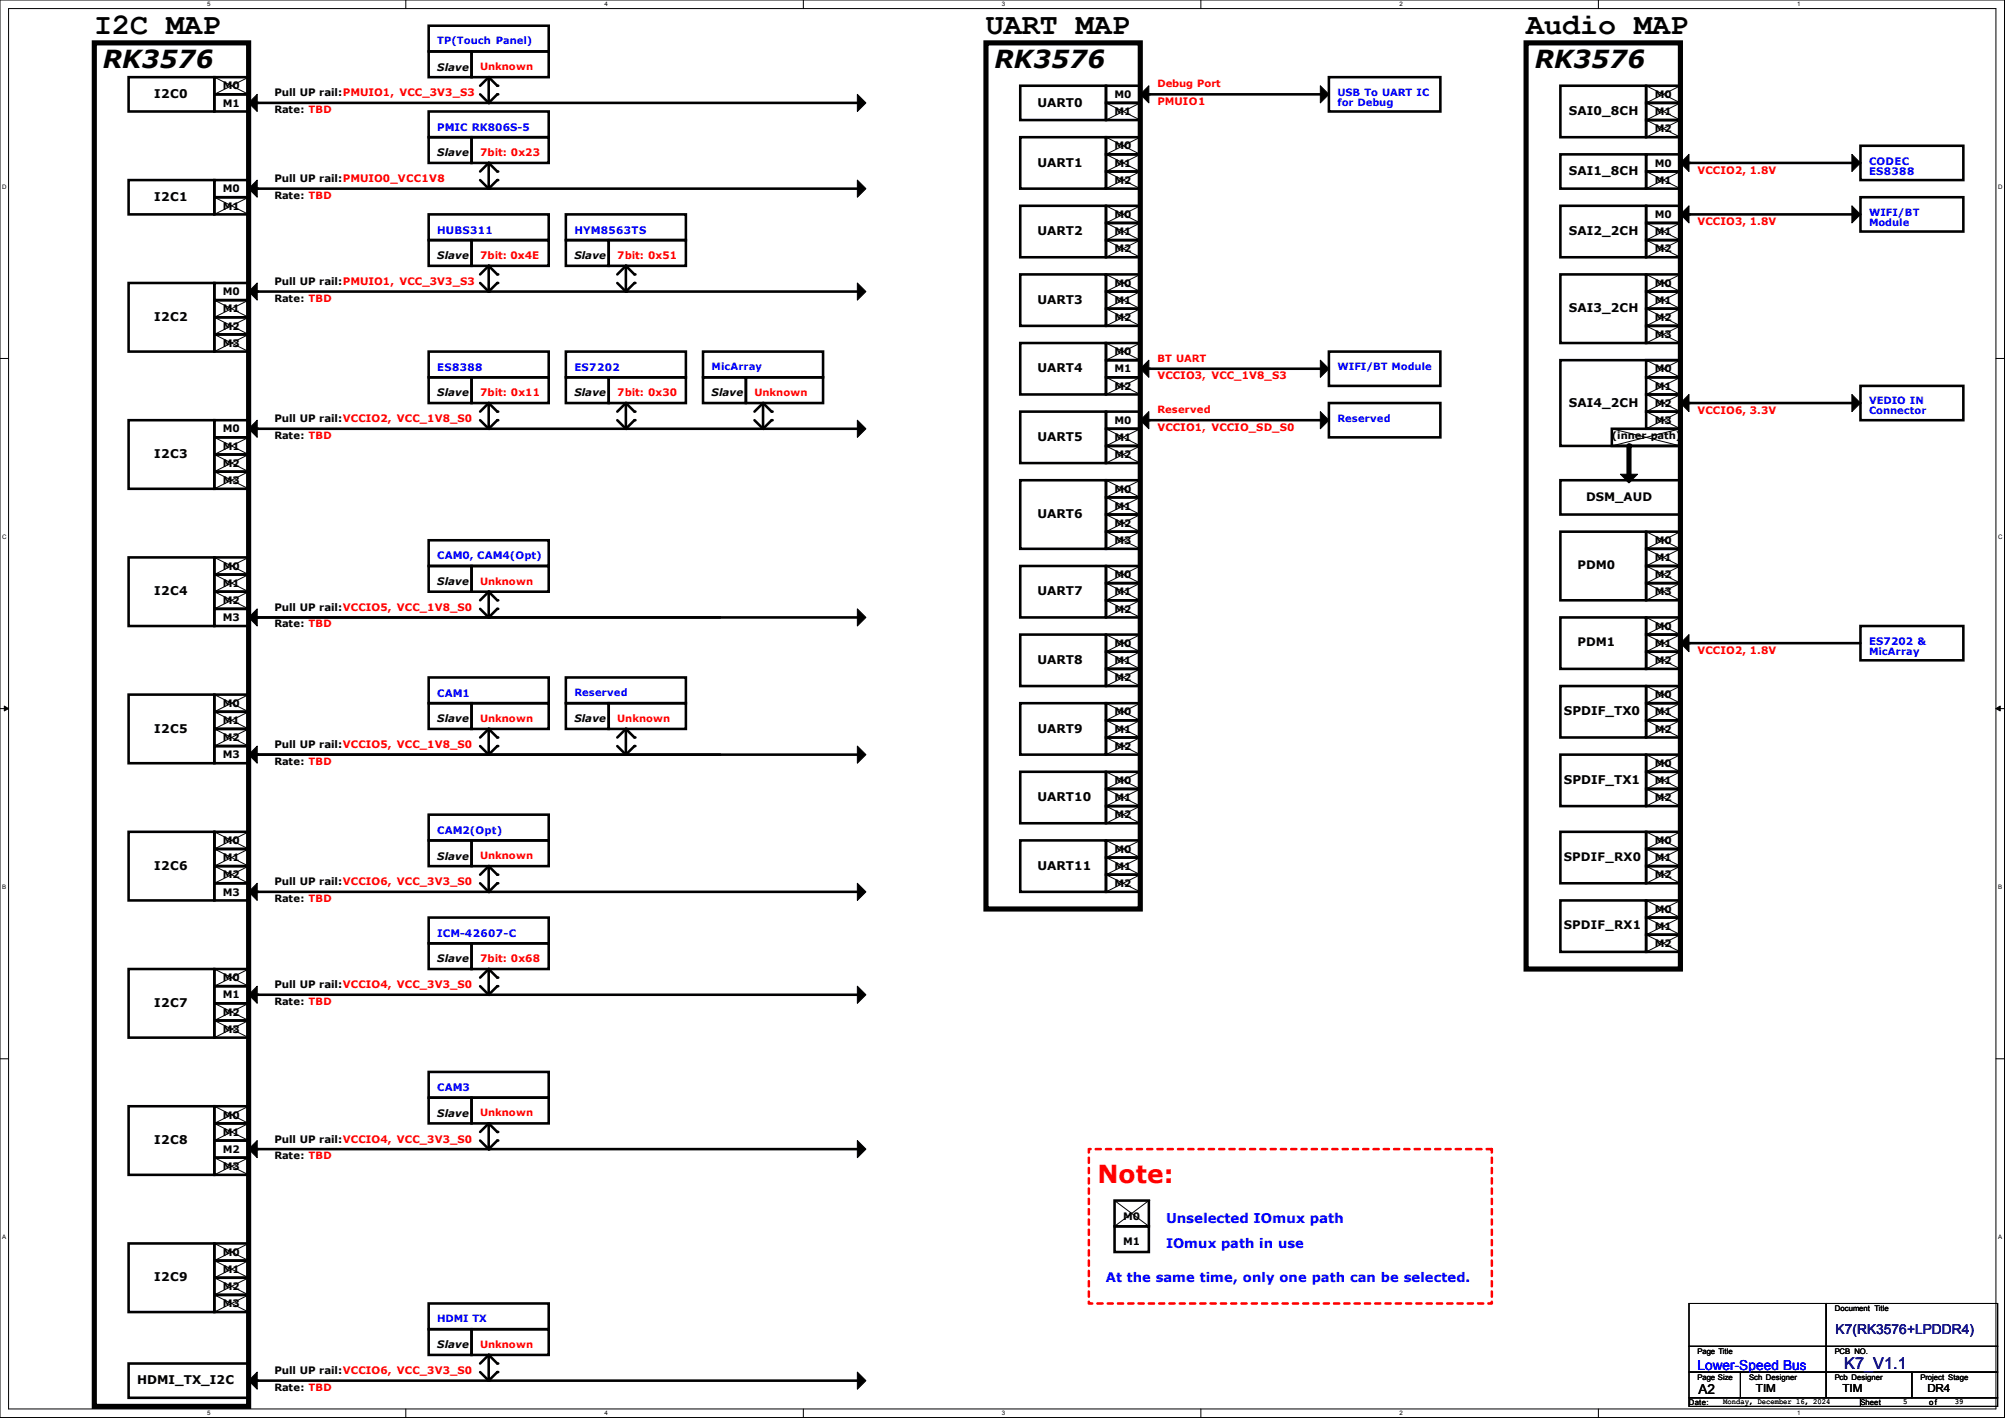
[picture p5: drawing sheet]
<svg xmlns="http://www.w3.org/2000/svg" width="297mm" height="210mm" viewBox="0 0 297 210" stroke-linecap="round" stroke-linejoin="round" font-family="sans-serif">
<g fill="none" stroke="#000" stroke-width=".15">
<path d="M0 0h296.9v209.9h-296.9zM1.3 1.3h294.4v207.4h-294.4zM31.7 11.4h.1M31.7 11.4l5.1 2.6M36.8 11.4h.1M36.8 11.4l-5.1 2.6M38.1 14v2.5l-1.3-1.3zM60.1 0v1.3M119 0v1.3M127 14l1.3 1.2-1.3 1.3zM163.8 15.2h.1M163.8 15.2l5.1 2.6"/>
<path d="M168.9 14l1.3-1.3v2.5zM168.9 15.2h.1M168.9 15.2l-5.1 2.6M177.9 0v1.3M195.6 12.7l1.2 1.3-1.2 1.2zM236.8 0v1.3M243.8 15.2h.1M243.8 17.8h.1M243.8 12.7h.1M243.8 15.2l5.1 2.6M243.8 17.8l5.1 2.5M243.8 12.7l5.1 2.5"/>
<path d="M248.9 15.2h.1M248.9 17.8h.1M248.9 12.7h.1M248.9 15.2l-5.1 2.6M248.9 17.8l-5.1 2.5M248.9 12.7l-5.1 2.5M31.7 29.2h.1M31.7 29.2l5.1 2.6M36.8 29.2h.1M36.8 29.2l-5.1 2.6M38.1 26.7v2.5l-1.3-1.3zM127 26.7l1.3 1.2-1.3 1.3z"/>
<path d="M163.8 20.3h.1M163.8 22.9h.1M163.8 25.4h.1M163.8 30.5h.1M163.8 33h.1M163.8 35.6h.1M163.8 20.3l5.1 2.6M163.8 22.9l5.1 2.5M163.8 25.4l5.1 2.5M163.8 30.5l5.1 2.5M163.8 33l5.1 2.6M163.8 35.6l5.1 2.5"/>
<path d="M168.9 20.3h.1M168.9 22.9h.1M168.9 25.4h.1M168.9 30.5h.1M168.9 33h.1M168.9 35.6h.1M168.9 20.3l-5.1 2.6M168.9 22.9l-5.1 2.5M168.9 25.4l-5.1 2.5M168.9 30.5l-5.1 2.5M168.9 33l-5.1 2.6M168.9 35.6l-5.1 2.5"/>
<path d="M243.8 25.4h.1M243.8 33h.1M243.8 35.6h.1M243.8 25.4l5.1 2.5M243.8 33l5.1 2.6M243.8 35.6l5.1 2.5M248.9 24.1l1.3-1.2v2.5zM248.9 31.8l1.3-1.3v2.5zM248.9 25.4h.1M248.9 33h.1M248.9 35.6h.1M248.9 25.4l-5.1 2.5"/>
<path d="M248.9 33l-5.1 2.6M248.9 35.6l-5.1 2.5M274.3 22.9l1.3 1.2-1.3 1.3zM274.3 30.5l1.3 1.3-1.3 1.2zM0 53.1h1.3M31.7 44.4h.1M31.7 47h.1M31.7 49.5h.1M31.7 44.4l5.1 2.6M31.7 47l5.1 2.5M31.7 49.5l5.1 2.6M36.8 44.4h.1"/>
<path d="M36.8 47h.1M36.8 49.5h.1M36.8 44.4l-5.1 2.6M36.8 47l-5.1 2.5M36.8 49.5l-5.1 2.6M38.1 41.9v2.5l-1.3-1.2zM127 41.9l1.3 1.3-1.3 1.2zM163.8 40.6h.1M163.8 43.2h.1M163.8 45.7h.1M163.8 55.9h.1M163.8 50.8h.1"/>
<path d="M163.8 40.6l5.1 2.6M163.8 43.2l5.1 2.5M163.8 45.7l5.1 2.6M163.8 55.9l5.1 2.5M163.8 50.8l5.1 2.5M168.9 54.6l1.3-1.3v2.6zM168.9 40.6h.1M168.9 43.2h.1M168.9 45.7h.1M168.9 55.9h.1M168.9 50.8h.1M168.9 40.6l-5.1 2.6"/>
<path d="M168.9 43.2l-5.1 2.5M168.9 45.7l-5.1 2.6M168.9 55.9l-5.1 2.5M168.9 50.8l-5.1 2.5M195.6 53.3l1.2 1.3-1.2 1.3zM243.8 40.6h.1M243.8 43.2h.1M243.8 45.7h.1M243.8 48.3h.1M243.8 53.3h.1M243.8 55.9h.1M243.8 58.4h.1"/>
<path d="M243.8 40.6l5.1 2.6M243.8 43.2l5.1 2.5M243.8 45.7l5.1 2.6M243.8 48.3l5.1 2.5M243.8 53.3l5.1 2.6M243.8 55.9l5.1 2.5M243.8 58.4l5.1 2.6M248.9 59.7l1.3-1.3v2.6zM248.9 40.6h.1M248.9 43.2h.1M248.9 45.7h.1M248.9 48.3h.1"/>
<path d="M248.9 53.3h.1M248.9 55.9h.1M248.9 58.4h.1M248.9 40.6l-5.1 2.6M248.9 43.2l-5.1 2.5M248.9 45.7l-5.1 2.6M248.9 48.3l-5.1 2.5M248.9 53.3l-5.1 2.6M248.9 55.9l-5.1 2.5M248.9 58.4l-5.1 2.6M274.3 58.4l1.3 1.3-1.3 1.3zM295.7 53.1h1.2"/>
<path d="M31.7 64.8h.1M31.7 67.3h.1M31.7 69.8h.1M31.7 64.8l5.1 2.5M31.7 67.3l5.1 2.5M31.7 69.8l5.1 2.6M36.8 64.8h.1M36.8 67.3h.1M36.8 69.8h.1M36.8 64.8l-5.1 2.5M36.8 67.3l-5.1 2.5M36.8 69.8l-5.1 2.6"/>
<path d="M38.1 62.2v2.6l-1.3-1.3zM127 62.2l1.3 1.3-1.3 1.3zM163.8 73.7h.1M163.8 76.2h.1M163.8 78.7h.1M163.8 71.1h.1M163.8 66h.1M163.8 63.5h.1M163.8 73.7l5.1 2.5M163.8 76.2l5.1 2.5M163.8 78.7l5.1 2.6M163.8 71.1l5.1 2.6"/>
<path d="M163.8 66l5.1 2.6M163.8 63.5l5.1 2.5M168.9 62.2l1.3-1.2v2.5zM168.9 73.7h.1M168.9 76.2h.1M168.9 78.7h.1M168.9 71.1h.1M168.9 66h.1M168.9 63.5h.1M168.9 73.7l-5.1 2.5M168.9 76.2l-5.1 2.5M168.9 78.7l-5.1 2.6"/>
<path d="M168.9 71.1l-5.1 2.6M168.9 66l-5.1 2.6M168.9 63.5l-5.1 2.5M195.6 61l1.2 1.2-1.2 1.3zM238.8 63.5h.1M238.8 63.5l10.1 2.5M240 70.2h2.6l-1.3 1.3v-1.3v1.3zM243.8 61h.1M243.8 78.7h.1M243.8 61l5.1 2.5M243.8 78.7l5.1 2.6M248.9 61h.1"/>
<path d="M248.9 78.7h.1M248.9 63.5h.1M248.9 61l-5.1 2.5M248.9 78.7l-5.1 2.6M248.9 63.5l-10.1 2.5M31.7 82.5h.1M31.7 85.1h.1M31.7 87.6h.1M31.7 82.5l5.1 2.6M31.7 85.1l5.1 2.5M31.7 87.6l5.1 2.6M36.8 82.5h.1"/>
<path d="M36.8 85.1h.1M36.8 87.6h.1M36.8 82.5l-5.1 2.6M36.8 85.1l-5.1 2.5M36.8 87.6l-5.1 2.6M38.1 90.2v2.5l-1.3-1.3zM127 90.2l1.3 1.2-1.3 1.3zM163.8 83.8h.1M163.8 86.4h.1M163.8 88.9h.1M163.8 94h.1M163.8 96.5h.1"/>
<path d="M163.8 99.1h.1M163.8 83.8l5.1 2.6M163.8 86.4l5.1 2.5M163.8 88.9l5.1 2.5M163.8 94l5.1 2.5M163.8 96.5l5.1 2.6M163.8 99.1l5.1 2.5M168.9 83.8h.1M168.9 86.4h.1M168.9 88.9h.1M168.9 94h.1M168.9 96.5h.1"/>
<path d="M168.9 99.1h.1M168.9 83.8l-5.1 2.6M168.9 86.4l-5.1 2.5M168.9 88.9l-5.1 2.5M168.9 94l-5.1 2.5M168.9 96.5l-5.1 2.6M168.9 99.1l-5.1 2.5M243.8 94h.1M243.8 96.5h.1M243.8 81.3h.1M243.8 83.8h.1M243.8 86.4h.1"/>
<path d="M243.8 91.4h.1M243.8 94l5.1 2.5M243.8 96.5l5.1 2.6M243.8 81.3l5.1 2.5M243.8 83.8l5.1 2.6M243.8 86.4l5.1 2.5M243.8 91.4l5.1 2.6M248.9 95.2l1.3-1.2v2.5zM248.9 94h.1M248.9 96.5h.1M248.9 81.3h.1M248.9 83.8h.1"/>
<path d="M248.9 86.4h.1M248.9 91.4h.1M248.9 94l-5.1 2.5M248.9 96.5l-5.1 2.6M248.9 81.3l-5.1 2.5M248.9 83.8l-5.1 2.6M248.9 86.4l-5.1 2.5M248.9 91.4l-5.1 2.6M0 104.9h1.3M.6 104.6l.7 .3-.7 .4zM31.7 102.9h.1M31.7 105.4h.1"/>
<path d="M31.7 107.9h.1M31.7 102.9l5.1 2.5M31.7 105.4l5.1 2.5M31.7 107.9l5.1 2.6M36.8 111.8l1.3-1.3v2.5zM36.8 102.9h.1M36.8 105.4h.1M36.8 107.9h.1M36.8 102.9l-5.1 2.5M36.8 105.4l-5.1 2.5M36.8 107.9l-5.1 2.6M127 110.5l1.3 1.3-1.3 1.2z"/>
<path d="M163.8 104.1h.1M163.8 106.7h.1M163.8 109.2h.1M163.8 114.3h.1M163.8 116.8h.1M163.8 119.4h.1M163.8 104.1l5.1 2.6M163.8 106.7l5.1 2.5M163.8 109.2l5.1 2.6M163.8 114.3l5.1 2.5M163.8 116.8l5.1 2.6M163.8 119.4l5.1 2.5"/>
<path d="M168.9 104.1h.1M168.9 106.7h.1M168.9 109.2h.1M168.9 114.3h.1M168.9 116.8h.1M168.9 119.4h.1M168.9 104.1l-5.1 2.6M168.9 106.7l-5.1 2.5M168.9 109.2l-5.1 2.6M168.9 114.3l-5.1 2.5M168.9 116.8l-5.1 2.6M168.9 119.4l-5.1 2.5"/>
<path d="M243.8 104.1h.1M243.8 106.7h.1M243.8 114.3h.1M243.8 116.8h.1M243.8 111.8h.1M243.8 101.6h.1M243.8 104.1l5.1 2.6M243.8 106.7l5.1 2.5M243.8 114.3l5.1 2.5M243.8 116.8l5.1 2.6M243.8 111.8l5.1 2.5M243.8 101.6l5.1 2.5"/>
<path d="M248.9 104.1h.1M248.9 106.7h.1M248.9 114.3h.1M248.9 116.8h.1M248.9 111.8h.1M248.9 101.6h.1M248.9 104.1l-5.1 2.6M248.9 106.7l-5.1 2.5M248.9 114.3l-5.1 2.5M248.9 116.8l-5.1 2.6M248.9 111.8l-5.1 2.5M248.9 101.6l-5.1 2.5"/>
<path d="M295.7 104.9l.6-.3v.7zM295.7 104.9h1.2M31.7 123.2h.1M31.7 125.7h.1M31.7 128.3h.1M31.7 123.2v5.1M31.7 128.3l5.1 2.5M31.7 125.7l5.1 2.6M31.7 123.2l5.1 2.5M36.8 132.1l1.3-1.3v2.5zM36.8 128.3h.1M36.8 125.7h.1"/>
<path d="M36.8 123.2h.1M36.8 128.3l-5.1 2.5M36.8 125.7l-5.1 2.6M36.8 123.2l-5.1 2.5M127 130.8l1.3 1.3-1.3 1.2zM163.8 124.5h.1M163.8 127h.1M163.8 129.5h.1M163.8 124.5l5.1 2.5M163.8 127l5.1 2.5M163.8 129.5l5.1 2.6M168.9 124.5h.1"/>
<path d="M168.9 127h.1M168.9 129.5h.1M168.9 124.5l-5.1 2.5M168.9 127l-5.1 2.5M168.9 129.5l-5.1 2.6M243.8 125.7h.1M243.8 128.3h.1M243.8 135.9h.1M243.8 138.4h.1M243.8 133.3h.1M243.8 123.2h.1M243.8 125.7l5.1 2.6"/>
<path d="M243.8 128.3l5.1 2.5M243.8 135.9l5.1 2.5M243.8 138.4l5.1 2.6M243.8 133.3l5.1 2.6M243.8 123.2l5.1 2.5M248.9 125.7h.1M248.9 128.3h.1M248.9 135.9h.1M248.9 138.4h.1M248.9 133.3h.1M248.9 123.2h.1M248.9 125.7l-5.1 2.6"/>
<path d="M248.9 128.3l-5.1 2.5M248.9 135.9l-5.1 2.5M248.9 138.4l-5.1 2.6M248.9 133.3l-5.1 2.6M248.9 123.2l-5.1 2.5M0 156.8h1.3M31.7 143.5h.1M31.7 148.6h.1M31.7 151.1h.1M31.7 143.5l5.1 2.5M31.7 148.6l5.1 2.5M31.7 151.1l5.1 2.6"/>
<path d="M36.8 143.5h.1M36.8 148.6h.1M36.8 151.1h.1M36.8 143.5l-5.1 2.5M36.8 148.6l-5.1 2.5M36.8 151.1l-5.1 2.6M38.1 146v2.6l-1.3-1.3zM127 146l1.3 1.3-1.3 1.3zM295.7 156.8h1.2M31.7 163.8h.1M31.7 166.4h.1M31.7 171.4h.1"/>
<path d="M31.7 163.8l5.1 2.6M31.7 166.4l5.1 2.5M31.7 171.4l5.1 2.6M36.8 170.2l1.3-1.3v2.5zM36.8 163.8h.1M36.8 166.4h.1M36.8 171.4h.1M36.8 163.8l-5.1 2.6M36.8 166.4l-5.1 2.5M36.8 171.4l-5.1 2.6M127 168.9l1.3 1.3-1.3 1.2zM165.1 177.8h.1"/>
<path d="M165.1 177.8l5.1 3.8M170.2 177.8h.1M170.2 177.8l-5.1 3.8M31.7 184.1h.1M31.7 186.7h.1M31.7 189.2h.1M31.7 191.8h.1M31.7 184.1l5.1 2.6M31.7 186.7l5.1 2.5M31.7 189.2l5.1 2.6M31.7 191.8l5.1 2.5M36.8 184.1h.1"/>
<path d="M36.8 186.7h.1M36.8 189.2h.1M36.8 191.8h.1M36.8 184.1l-5.1 2.6M36.8 186.7l-5.1 2.5M36.8 189.2l-5.1 2.6M36.8 191.8l-5.1 2.5M250.2 193h20.3v6.4h-20.3zM250.2 199.4h20.3v3.8h-20.3zM270.5 199.4h25.4v3.8h-25.4zM270.5 193h25.4v6.4h-25.4zM38.1 203.2v2.5l-1.3-1.2z"/>
<path d="M60.1 208.7v1.2M119 208.7v1.2M127 203.2l1.3 1.3-1.3 1.2zM177.9 208.7v1.2M236.8 208.7v1.2M250.2 203.2h7.6v3.8h-7.6zM250.2 207h25.4v1.3h-25.4zM257.8 203.2h12.7v3.8h-12.7zM270.5 203.2h12.7v3.8h-12.7zM275.6 207h20.3v1.3h-20.3zM283.2 203.2h12.7v3.8h-12.7z"/>
</g>
<g fill="#000">
<path d="M.6 104.6l.7 .3-.7 .4zM295.7 104.9l.6-.3v.7z"/>
<path d="M38.1 14v2.5l-1.3-1.3z" fill-rule="evenodd"/>
<path d="M127 14l1.3 1.2-1.3 1.3z" fill-rule="evenodd"/>
<path d="M168.9 14l1.3-1.3v2.5z" fill-rule="evenodd"/>
<path d="M195.6 12.7l1.2 1.3-1.2 1.2z" fill-rule="evenodd"/>
<path d="M38.1 26.7v2.5l-1.3-1.3z" fill-rule="evenodd"/>
<path d="M127 26.7l1.3 1.2-1.3 1.3z" fill-rule="evenodd"/>
<path d="M248.9 24.1l1.3-1.2v2.5z" fill-rule="evenodd"/>
<path d="M248.9 31.8l1.3-1.3v2.5z" fill-rule="evenodd"/>
<path d="M274.3 22.9l1.3 1.2-1.3 1.3z" fill-rule="evenodd"/>
<path d="M274.3 30.5l1.3 1.3-1.3 1.2z" fill-rule="evenodd"/>
<path d="M38.1 41.9v2.5l-1.3-1.2z" fill-rule="evenodd"/>
<path d="M127 41.9l1.3 1.3-1.3 1.2z" fill-rule="evenodd"/>
<path d="M168.9 54.6l1.3-1.3v2.6z" fill-rule="evenodd"/>
<path d="M195.6 53.3l1.2 1.3-1.2 1.3z" fill-rule="evenodd"/>
<path d="M248.9 59.7l1.3-1.3v2.6z" fill-rule="evenodd"/>
<path d="M274.3 58.4l1.3 1.3-1.3 1.3z" fill-rule="evenodd"/>
<path d="M38.1 62.2v2.6l-1.3-1.3z" fill-rule="evenodd"/>
<path d="M127 62.2l1.3 1.3-1.3 1.3z" fill-rule="evenodd"/>
<path d="M168.9 62.2l1.3-1.2v2.5z" fill-rule="evenodd"/>
<path d="M195.6 61l1.2 1.2-1.2 1.3z" fill-rule="evenodd"/>
<path d="M240 70.2h2.6l-1.3 1.3v-1.3v1.3z" fill-rule="evenodd"/>
<path d="M38.1 90.2v2.5l-1.3-1.3z" fill-rule="evenodd"/>
<path d="M127 90.2l1.3 1.2-1.3 1.3z" fill-rule="evenodd"/>
<path d="M248.9 95.2l1.3-1.2v2.5z" fill-rule="evenodd"/>
<path d="M36.8 111.8l1.3-1.3v2.5z" fill-rule="evenodd"/>
<path d="M127 110.5l1.3 1.3-1.3 1.2z" fill-rule="evenodd"/>
<path d="M36.8 132.1l1.3-1.3v2.5z" fill-rule="evenodd"/>
<path d="M127 130.8l1.3 1.3-1.3 1.2z" fill-rule="evenodd"/>
<path d="M38.1 146v2.6l-1.3-1.3z" fill-rule="evenodd"/>
<path d="M127 146l1.3 1.3-1.3 1.3z" fill-rule="evenodd"/>
<path d="M36.8 170.2l1.3-1.3v2.5z" fill-rule="evenodd"/>
<path d="M127 168.9l1.3 1.3-1.3 1.2z" fill-rule="evenodd"/>
<path d="M38.1 203.2v2.5l-1.3-1.2z" fill-rule="evenodd"/>
<path d="M127 203.2l1.3 1.3-1.3 1.2z" fill-rule="evenodd"/>
</g>
<path d="M161.3 170.2h59.7v22.8h-59.7z" fill="none" stroke="#f00" stroke-width=".38" stroke-dasharray=".8 .8"/>
<path d="M14 6.3h22.8v202h-22.8zM146 6.3h22.9v128.3h-22.9zM226.1 6.3h22.8v137.2h-22.8zM241.3 66v5.1" fill="none" stroke="#000" stroke-width=".76"/>
<g fill="none" stroke="#000" stroke-width=".38">
<path d="M19 11.4h12.7v5.1h-12.7zM31.7 11.4h5.1v2.6h-5.1zM31.7 14h5.1v2.5h-5.1zM38.1 15.2h88.9M63.5 16.5h17.8v3.8h-17.8zM63.5 3.8h17.8v3.8h-17.8zM63.5 7.6h6.3v3.8h-6.3zM69.8 7.6h11.5v3.8h-11.5zM71.1 14l1.3 1.2M72.4 11.4v3.8M72.4 11.4l-1.3 1.3M72.4 11.4l1.3 1.3"/>
<path d="M73.7 14l-1.3 1.2M151.1 12.7h12.7v5.1h-12.7zM163.8 12.7h5.1v2.5h-5.1zM163.8 15.2h5.1v2.6h-5.1zM170.2 14h25.4M196.8 11.4h16.6v5.1h-16.6zM231.1 12.7h12.7v7.6h-12.7zM243.8 12.7h5.1v2.5h-5.1zM243.8 15.2h5.1v2.6h-5.1zM243.8 17.8h5.1v2.5h-5.1zM19 26.7h12.7v5.1h-12.7zM31.7 26.7h5.1v2.5h-5.1z"/>
<path d="M31.7 29.2h5.1v2.6h-5.1zM38.1 27.9h88.9M63.5 31.8h17.8v3.8h-17.8zM63.5 35.6h6.3v3.8h-6.3zM63.5 20.3h6.3v3.8h-6.3zM69.8 35.6h11.5v3.8h-11.5zM69.8 20.3h11.5v3.8h-11.5zM71.1 26.7l1.3 1.2M72.4 24.1v3.8M72.4 39.4v3.8M72.4 39.4l-1.3 1.2M72.4 39.4l1.3 1.2"/>
<path d="M72.4 24.1l-1.3 1.3M72.4 24.1l1.3 1.3M73.7 26.7l-1.3 1.2M83.8 35.6h6.4v3.8h-6.4zM83.8 31.8h17.8v3.8h-17.8zM90.2 35.6h11.4v3.8h-11.4zM92.7 39.4l-1.3 1.2M92.7 39.4l1.3 1.2M92.7 39.4v3.8M151.1 20.3h12.7v7.6h-12.7zM151.1 30.5h12.7v7.6h-12.7zM163.8 20.3h5.1v2.6h-5.1z"/>
<path d="M163.8 25.4h5.1v2.5h-5.1zM163.8 22.9h5.1v2.5h-5.1zM163.8 35.6h5.1v2.5h-5.1zM163.8 30.5h5.1v2.5h-5.1zM163.8 33h5.1v2.6h-5.1zM231.1 22.9h12.7v5h-12.7zM231.1 30.5h12.7v7.6h-12.7zM243.8 25.4h5.1v2.5h-5.1zM243.8 22.9h5.1v2.5h-5.1zM243.8 35.6h5.1v2.5h-5.1zM243.8 33h5.1v2.6h-5.1zM243.8 30.5h5.1v2.5h-5.1z"/>
<path d="M250.2 24.1h25.4M250.2 31.8h25.4M275.6 21.6h15.2v5.1h-15.2zM275.6 29.2h15.2v5.1h-15.2zM19 41.9h12.7v10.2h-12.7zM31.7 41.9h5.1v2.5h-5.1zM31.7 44.4h5.1v2.6h-5.1zM31.7 47h5.1v2.5h-5.1zM31.7 49.5h5.1v2.6h-5.1zM38.1 43.2h88.9M63.5 55.9h6.3v3.8h-6.3zM63.5 52.1h17.8v3.8h-17.8z"/>
<path d="M69.8 55.9h11.5v3.8h-11.5zM71.1 41.9l1.3 1.3M72.4 59.7l-1.3 1.3M72.4 59.7l1.3 1.3M72.4 59.7v3.8M73.7 41.9l-1.3 1.3M83.8 55.9h6.4v3.8h-6.4zM83.8 52.1h17.8v3.8h-17.8zM90.2 55.9h11.4v3.8h-11.4zM91.4 41.9l1.3 1.3M92.7 59.7v3.8M92.7 59.7l-1.3 1.3"/>
<path d="M92.7 59.7l1.3 1.3M94 41.9l-1.3 1.3M104.1 52.1h17.8v3.8h-17.8zM104.1 55.9h6.4v3.8h-6.4zM110.5 55.9h11.4v3.8h-11.4zM113 59.7l-1.2 1.3M113 59.7l1.3 1.3M113 59.7v3.8M151.1 40.6h12.7v7.7h-12.7zM151.1 50.8h12.7v7.6h-12.7zM163.8 40.6h5.1v2.6h-5.1zM163.8 43.2h5.1v2.5h-5.1z"/>
<path d="M163.8 45.7h5.1v2.6h-5.1zM163.8 53.3h5.1v2.6h-5.1zM163.8 55.9h5.1v2.5h-5.1zM163.8 50.8h5.1v2.5h-5.1zM170.2 54.6h25.4M196.8 59.7h16.6v5.1h-16.6zM196.8 52.1h16.6v5.1h-16.6zM231.1 40.6h12.7v10.2h-12.7zM231.1 53.3h17.8v12.7h-17.8zM243.8 40.6h5.1v2.6h-5.1zM243.8 48.3h5.1v2.5h-5.1zM243.8 45.7h5.1v2.6h-5.1z"/>
<path d="M243.8 43.2h5.1v2.5h-5.1zM243.8 53.3h5.1v2.6h-5.1zM243.8 55.9h5.1v2.5h-5.1zM243.8 58.4h5.1v2.6h-5.1zM250.2 59.7h25.4M275.6 57.2h15.2v5h-15.2zM19 62.2h12.7v10.2h-12.7zM31.7 62.2h5.1v2.6h-5.1zM31.7 64.8h5.1v2.5h-5.1zM31.7 67.3h5.1v2.5h-5.1zM31.7 69.8h5.1v2.6h-5.1zM38.1 63.5h88.9"/>
<path d="M71.1 62.2l1.3 1.3M73.7 62.2l-1.3 1.3M91.4 62.2l1.3 1.3M94 62.2l-1.3 1.3M111.8 62.2l1.2 1.3M114.3 62.2l-1.3 1.3M151.1 71.1h12.7v10.2h-12.7zM151.1 61h12.7v7.6h-12.7zM163.8 71.1h5.1v2.6h-5.1zM163.8 73.7h5.1v2.5h-5.1zM163.8 76.2h5.1v2.5h-5.1zM163.8 78.7h5.1v2.6h-5.1z"/>
<path d="M163.8 63.5h5.1v2.5h-5.1zM163.8 66h5.1v2.6h-5.1zM163.8 61h5.1v2.5h-5.1zM170.2 62.2h25.4M231.1 78.7h12.7v10.2h-12.7zM231.1 71.1h17.8v5.1h-17.8zM238.8 63.5h10.1v2.5h-10.1zM243.8 61h5.1v2.5h-5.1zM243.8 78.7h5.1v2.6h-5.1zM19 82.5h12.7v10.2h-12.7zM31.7 82.5h5.1v2.6h-5.1zM31.7 85.1h5.1v2.5h-5.1z"/>
<path d="M31.7 87.6h5.1v2.6h-5.1zM31.7 90.2h5.1v2.5h-5.1zM38.1 91.4h88.9M63.5 80h17.8v3.8h-17.8zM63.5 83.8h6.3v3.8h-6.3zM69.8 83.8h11.5v3.8h-11.5zM71.1 90.2l1.3 1.2M72.4 87.6v3.8M72.4 87.6l-1.3 1.3M72.4 87.6l1.3 1.3M73.7 90.2l-1.3 1.2M151.1 83.8h12.7v7.6h-12.7z"/>
<path d="M151.1 94h12.7v7.6h-12.7zM163.8 83.8h5.1v2.6h-5.1zM163.8 86.4h5.1v2.5h-5.1zM163.8 88.9h5.1v2.5h-5.1zM163.8 94h5.1v2.5h-5.1zM163.8 96.5h5.1v2.6h-5.1zM163.8 99.1h5.1v2.5h-5.1zM231.1 91.4h12.7v7.7h-12.7zM243.8 96.5h5.1v2.6h-5.1zM243.8 94h5.1v2.5h-5.1zM243.8 86.4h5.1v2.5h-5.1zM243.8 91.4h5.1v2.6h-5.1z"/>
<path d="M243.8 81.3h5.1v2.5h-5.1zM243.8 83.8h5.1v2.6h-5.1zM250.2 95.2h25.4M275.6 92.7h15.2v5.1h-15.2zM19 102.9h12.7v10.1h-12.7zM31.7 107.9h5.1v2.6h-5.1zM31.7 102.9h5.1v2.5h-5.1zM31.7 110.5h5.1v2.5h-5.1zM31.7 105.4h5.1v2.5h-5.1zM38.1 111.8h88.9M63.5 100.3h17.8v3.8h-17.8zM63.5 104.1h6.3v3.8h-6.3z"/>
<path d="M69.8 104.1h11.5v3.8h-11.5zM71.1 110.5l1.3 1.3M72.4 107.9v3.9M72.4 107.9l-1.3 1.3M72.4 107.9l1.3 1.3M73.7 110.5l-1.3 1.3M83.8 104.1h6.4v3.8h-6.4zM83.8 100.3h17.8v3.8h-17.8zM90.2 104.1h11.4v3.8h-11.4zM91.4 110.5l1.3 1.3M92.7 107.9v3.9M92.7 107.9l-1.3 1.3"/>
<path d="M92.7 107.9l1.3 1.3M94 110.5l-1.3 1.3M151.1 104.1h12.7v7.7h-12.7zM151.1 114.3h12.7v7.6h-12.7zM163.8 104.1h5.1v2.6h-5.1zM163.8 106.7h5.1v2.5h-5.1zM163.8 109.2h5.1v2.6h-5.1zM163.8 114.3h5.1v2.5h-5.1zM163.8 116.8h5.1v2.6h-5.1zM163.8 119.4h5.1v2.5h-5.1zM231.1 101.6h12.7v7.6h-12.7zM231.1 111.8h12.7v7.6h-12.7z"/>
<path d="M243.8 106.7h5.1v2.5h-5.1zM243.8 104.1h5.1v2.6h-5.1zM243.8 101.6h5.1v2.5h-5.1zM243.8 114.3h5.1v2.5h-5.1zM243.8 111.8h5.1v2.5h-5.1zM243.8 116.8h5.1v2.6h-5.1zM19 123.2h12.7v10.1h-12.7zM31.7 130.8h5.1v2.5h-5.1zM31.7 128.3h5.1v2.5h-5.1zM31.7 125.7h5.1v2.6h-5.1zM31.7 123.2h5.1v2.5h-5.1zM31.7 123.2v5.1"/>
<path d="M38.1 132.1h88.9M63.5 135.9h17.8v3.8h-17.8zM63.5 139.7h6.3v3.8h-6.3zM63.5 120.6h17.8v3.9h-17.8zM63.5 124.5h6.3v3.8h-6.3zM69.8 139.7h11.5v3.8h-11.5zM69.8 124.5h11.5v3.8h-11.5zM71.1 130.8l1.3 1.3M72.4 128.3v3.8M72.4 128.3l-1.3 1.2M72.4 128.3l1.3 1.2M73.7 130.8l-1.3 1.3"/>
<path d="M151.1 124.5h12.7v7.6h-12.7zM163.8 124.5h5.1v2.5h-5.1zM163.8 127h5.1v2.5h-5.1zM163.8 129.5h5.1v2.6h-5.1zM231.1 133.3h12.7v7.7h-12.7zM231.1 123.2h12.7v7.6h-12.7zM243.8 135.9h5.1v2.5h-5.1zM243.8 125.7h5.1v2.6h-5.1zM243.8 133.3h5.1v2.6h-5.1zM243.8 123.2h5.1v2.5h-5.1zM243.8 128.3h5.1v2.5h-5.1zM243.8 138.4h5.1v2.6h-5.1z"/>
<path d="M19 143.5h12.7v10.2h-12.7zM31.7 146h5.1v2.6h-5.1zM31.7 143.5h5.1v2.5h-5.1zM31.7 151.1h5.1v2.6h-5.1zM31.7 148.6h5.1v2.5h-5.1zM38.1 147.3h88.9M63.5 158.8h17.8v3.8h-17.8zM71.1 146l1.3 1.3M72.4 143.5v3.8M72.4 143.5l-1.3 1.3M72.4 143.5l1.3 1.3M73.7 146l-1.3 1.3"/>
<path d="M19 163.8h12.7v10.2h-12.7zM31.7 166.4h5.1v2.5h-5.1zM31.7 163.8h5.1v2.6h-5.1zM31.7 171.4h5.1v2.6h-5.1zM31.7 168.9h5.1v2.5h-5.1zM38.1 170.2h88.9M63.5 162.6h6.3v3.8h-6.3zM69.8 162.6h11.5v3.8h-11.5zM71.1 168.9l1.3 1.3M72.4 166.4v3.8M72.4 166.4l-1.3 1.2M72.4 166.4l1.3 1.2"/>
<path d="M73.7 168.9l-1.3 1.3M165.1 177.8h5.1v3.8h-5.1zM19 184.1h12.7v10.2h-12.7zM31.7 184.1h5.1v2.6h-5.1zM31.7 191.8h5.1v2.5h-5.1zM31.7 186.7h5.1v2.5h-5.1zM31.7 189.2h5.1v2.6h-5.1zM63.5 196.8h6.3v3.9h-6.3zM63.5 193h17.8v3.8h-17.8zM69.8 196.8h11.5v3.9h-11.5zM165.1 181.6h5.1v3.8h-5.1zM19 201.9h17.8v5.1h-17.8z"/>
<path d="M38.1 204.5h88.9M71.1 203.2l1.3 1.3M72.4 200.7v3.8M72.4 200.7l-1.3 1.2M72.4 200.7l1.3 1.2M73.7 203.2l-1.3 1.3"/>
</g>
<g fill="#000">
<circle cx="38.1" cy="15.2" r=".19"/>
<circle cx="72.4" cy="11.4" r=".19"/>
<circle cx="72.4" cy="15.2" r=".19"/>
<circle cx="73.7" cy="12.7" r=".19"/>
<circle cx="73.7" cy="14" r=".19"/>
<circle cx="170.2" cy="14" r=".19"/>
<circle cx="38.1" cy="27.9" r=".19"/>
<circle cx="72.4" cy="39.4" r=".19"/>
<circle cx="72.4" cy="27.9" r=".19"/>
<circle cx="72.4" cy="24.1" r=".19"/>
<circle cx="73.7" cy="25.4" r=".19"/>
<circle cx="73.7" cy="26.7" r=".19"/>
<circle cx="92.7" cy="39.4" r=".19"/>
<circle cx="250.2" cy="24.1" r=".19"/>
<circle cx="250.2" cy="31.8" r=".19"/>
<circle cx="38.1" cy="43.2" r=".19"/>
<circle cx="72.4" cy="59.7" r=".19"/>
<circle cx="72.4" cy="43.2" r=".19"/>
<circle cx="73.7" cy="41.9" r=".19"/>
<circle cx="73.7" cy="40.6" r=".19"/>
<circle cx="92.7" cy="59.7" r=".19"/>
<circle cx="92.7" cy="43.2" r=".19"/>
<circle cx="94" cy="41.9" r=".19"/>
<circle cx="94" cy="40.6" r=".19"/>
<circle cx="113" cy="59.7" r=".19"/>
<circle cx="170.2" cy="54.6" r=".19"/>
<circle cx="250.2" cy="59.7" r=".19"/>
<circle cx="38.1" cy="63.5" r=".19"/>
<circle cx="72.4" cy="63.5" r=".19"/>
<circle cx="73.7" cy="61" r=".19"/>
<circle cx="73.7" cy="62.2" r=".19"/>
<circle cx="92.7" cy="63.5" r=".19"/>
<circle cx="94" cy="61" r=".19"/>
<circle cx="94" cy="62.2" r=".19"/>
<circle cx="113" cy="63.5" r=".19"/>
<circle cx="114.3" cy="62.2" r=".19"/>
<circle cx="114.3" cy="61" r=".19"/>
<circle cx="170.2" cy="62.2" r=".19"/>
<circle cx="241.3" cy="66" r=".38"/>
<circle cx="38.1" cy="91.4" r=".19"/>
<circle cx="72.4" cy="91.4" r=".19"/>
<circle cx="72.4" cy="87.6" r=".19"/>
<circle cx="73.7" cy="90.2" r=".19"/>
<circle cx="73.7" cy="88.9" r=".19"/>
<circle cx="250.2" cy="95.2" r=".19"/>
<circle cx="38.1" cy="111.8" r=".19"/>
<circle cx="72.4" cy="108" r=".19"/>
<circle cx="72.4" cy="111.8" r=".19"/>
<circle cx="73.7" cy="109.2" r=".19"/>
<circle cx="73.7" cy="110.5" r=".19"/>
<circle cx="92.7" cy="107.9" r=".19"/>
<circle cx="92.7" cy="111.8" r=".19"/>
<circle cx="94" cy="109.2" r=".19"/>
<circle cx="94" cy="110.5" r=".19"/>
<circle cx="31.7" cy="125.7" r=".19"/>
<circle cx="31.8" cy="128.3" r=".19"/>
<circle cx="38.1" cy="132.1" r=".19"/>
<circle cx="72.4" cy="128.3" r=".19"/>
<circle cx="72.4" cy="132.1" r=".19"/>
<circle cx="73.7" cy="129.5" r=".19"/>
<circle cx="73.7" cy="130.8" r=".19"/>
<circle cx="38.1" cy="147.3" r=".19"/>
<circle cx="72.4" cy="143.5" r=".19"/>
<circle cx="72.4" cy="147.3" r=".19"/>
<circle cx="73.7" cy="144.8" r=".19"/>
<circle cx="73.7" cy="146.1" r=".19"/>
<circle cx="38.1" cy="170.2" r=".19"/>
<circle cx="72.4" cy="166.4" r=".19"/>
<circle cx="72.4" cy="170.2" r=".19"/>
<circle cx="73.7" cy="168.9" r=".19"/>
<circle cx="73.7" cy="167.6" r=".19"/>
<circle cx="38.1" cy="204.5" r=".19"/>
<circle cx="72.4" cy="200.7" r=".19"/>
<circle cx="72.4" cy="204.5" r=".19"/>
<circle cx="73.7" cy="201.9" r=".19"/>
<circle cx="73.7" cy="203.2" r=".19"/>
</g>
<g font-size="4.4">
<text x="14" y="5">I2C MAP</text>
<text x="146" y="5">UART MAP</text>
<text x="226.1" y="5">Audio MAP</text>
</g>
<g font-size="3.7">
<text x="15.2" y="10.1">RK3576</text>
<text x="147.3" y="10.1">RK3576</text>
<text x="227.3" y="10.1">RK3576</text>
</g>
<text font-size="3.7" fill="#f00" x="162.6" y="175.2">Note:</text>
<text font-size="2.4" fill="#0000a0" x="273.2" y="202.7">K7_V1.1</text>
<g font-size="2" fill="#00f">
<text x="172.7" y="181.1">Unselected IOmux path</text>
<text x="251.5" y="202.9">Lower-Speed Bus</text>
</g>
<text font-size="2" fill="#000080" x="271.9" y="197.6">K7(RK3576+LPDDR4)</text>
<text font-size="2" x="251.6" y="206.4">A2</text>
<g font-size="1.9" fill="#00f">
<text x="172.7" y="184.8">IOmux path in use</text>
<text x="163.8" y="189.9">At the same time, only one path can be selected.</text>
</g>
<g font-size="1.8">
<text x="22.9" y="14.5">I2C0</text>
<text x="153.7" y="15.8">UART0</text>
<text x="232.4" y="17.1">SAI0_8CH</text>
<text x="22.9" y="29.8">I2C1</text>
<text x="153.7" y="24.7">UART1</text>
<text x="232.4" y="26">SAI1_8CH</text>
<text x="153.7" y="34.8">UART2</text>
<text x="232.4" y="34.8">SAI2_2CH</text>
<text x="22.9" y="47.5">I2C2</text>
<text x="153.7" y="45">UART3</text>
<text x="232.4" y="46.3">SAI3_2CH</text>
<text x="153.7" y="55.2">UART4</text>
<text x="153.7" y="65.3">UART5</text>
<text x="232.4" y="60.2">SAI4_2CH</text>
<text x="22.9" y="67.9">I2C3</text>
<text x="153.7" y="76.8">UART6</text>
<text x="22.9" y="88.2">I2C4</text>
<text x="153.7" y="88.2">UART7</text>
<text x="153.7" y="98.3">UART8</text>
<text x="231.6" y="106">SPDIF_TX0</text>
<text x="22.9" y="108.5">I2C5</text>
<text x="153.7" y="108.5">UART9</text>
<text x="153.7" y="118.7">UART10</text>
<text x="231.6" y="116.1">SPDIF_TX1</text>
<text x="22.9" y="128.8">I2C6</text>
<text x="153.7" y="128.8">UART11</text>
<text x="22.9" y="149.1">I2C7</text>
<text x="22.9" y="169.5">I2C8</text>
<text x="22.9" y="189.8">I2C9</text>
<text x="20.3" y="205">HDMI_TX_I2C</text>
</g>
<g font-size="1.7">
<text x="234.9" y="74.1">DSM_AUD</text>
<text x="233.7" y="84.3">PDM0</text>
<text x="233.7" y="95.7">PDM1</text>
<text x="231.6" y="127.5">SPDIF_RX0</text>
<text x="231.6" y="137.6">SPDIF_RX1</text>
<text x="260.1" y="206.2">TIM</text>
<text x="272.9" y="206.2">TIM</text>
<text x="285.5" y="206.2">DR4</text>
</g>
<g font-size="1.5">
<text x="64.8" y="10.5">Slave</text>
<text x="33" y="13.3">M0</text>
<text x="33" y="15.8">M1</text>
<text x="40.6" y="14.3">Pull UP rail:PMUIO1, VCC_3V3_S3</text>
<text x="40.6" y="16.7">Rate: TBD</text>
<text x="165.1" y="14.5">M0</text>
<text x="165.1" y="17.1">M1</text>
<text x="245.1" y="14.5">M0</text>
<text x="245.1" y="17.1">M1</text>
<text x="64.8" y="23.2">Slave</text>
<text x="165.1" y="22.1">M0</text>
<text x="245.1" y="19.6">M2</text>
<text x="33" y="28.5">M0</text>
<text x="40.6" y="29.4">Rate: TBD</text>
<text x="40.6" y="27">Pull UP rail:PMUIO0_VCC1V8</text>
<text x="165.1" y="27.2">M2</text>
<text x="165.1" y="24.7">M1</text>
<text x="245.1" y="24.7">M0</text>
<text x="245.1" y="27.2">M1</text>
<text x="33" y="31">M1</text>
<text x="165.1" y="34.8">M1</text>
<text x="165.1" y="32.3">M0</text>
<text x="245.1" y="34.8">M1</text>
<text x="245.1" y="32.3">M0</text>
<text x="64.8" y="38.4">Slave</text>
<text x="85.1" y="38.4">Slave</text>
<text x="165.1" y="37.4">M2</text>
<text x="245.1" y="37.4">M2</text>
<text x="33" y="43.7">M0</text>
<text x="33" y="46.3">M1</text>
<text x="40.6" y="42.2">Pull UP rail:PMUIO1, VCC_3V3_S3</text>
<text x="40.6" y="44.7">Rate: TBD</text>
<text x="165.1" y="42.5">M0</text>
<text x="165.1" y="47.5">M2</text>
<text x="165.1" y="45">M1</text>
<text x="245.1" y="42.5">M0</text>
<text x="245.1" y="47.5">M2</text>
<text x="245.1" y="45">M1</text>
<text x="33" y="48.8">M2</text>
<text x="33" y="51.4">M3</text>
<text x="165.1" y="52.6">M0</text>
<text x="245.1" y="50.1">M3</text>
<text x="64.8" y="58.7">Slave</text>
<text x="85.1" y="58.7">Slave</text>
<text x="105.4" y="58.7">Slave</text>
<text x="165.1" y="57.7">M2</text>
<text x="165.1" y="55.2">M1</text>
<text x="245.1" y="57.7">M1</text>
<text x="245.1" y="55.2">M0</text>
<text x="33" y="64.1">M0</text>
<text x="40.6" y="62.5">Pull UP rail:VCCIO2, VCC_1V8_S0</text>
<text x="40.6" y="65">Rate: TBD</text>
<text x="165.1" y="62.8">M0</text>
<text x="165.1" y="65.3">M1</text>
<text x="238.8" y="65">(inner path)</text>
<text x="245.1" y="60.2">M2</text>
<text x="245.1" y="62.8">M3</text>
<text x="33" y="66.6">M1</text>
<text x="33" y="69.1">M2</text>
<text x="33" y="71.7">M3</text>
<text x="165.1" y="67.9">M2</text>
<text x="165.1" y="75.5">M1</text>
<text x="165.1" y="72.9">M0</text>
<text x="165.1" y="78">M2</text>
<text x="165.1" y="80.6">M3</text>
<text x="245.1" y="83.1">M1</text>
<text x="245.1" y="80.6">M0</text>
<text x="33" y="86.9">M1</text>
<text x="33" y="84.4">M0</text>
<text x="33" y="89.5">M2</text>
<text x="64.8" y="86.7">Slave</text>
<text x="165.1" y="85.6">M0</text>
<text x="165.1" y="88.2">M1</text>
<text x="245.1" y="85.6">M2</text>
<text x="245.1" y="88.2">M3</text>
<text x="33" y="92">M3</text>
<text x="40.6" y="90.5">Pull UP rail:VCCIO5, VCC_1V8_S0</text>
<text x="40.6" y="92.9">Rate: TBD</text>
<text x="165.1" y="90.7">M2</text>
<text x="165.1" y="95.8">M0</text>
<text x="245.1" y="93.3">M0</text>
<text x="245.1" y="95.8">M1</text>
<text x="165.1" y="100.9">M2</text>
<text x="165.1" y="98.3">M1</text>
<text x="245.1" y="98.3">M2</text>
<text x="33" y="107.2">M1</text>
<text x="33" y="104.7">M0</text>
<text x="64.8" y="107">Slave</text>
<text x="85.1" y="107">Slave</text>
<text x="165.1" y="106">M0</text>
<text x="245.1" y="106">M1</text>
<text x="245.1" y="103.4">M0</text>
<text x="33" y="109.8">M2</text>
<text x="33" y="112.3">M3</text>
<text x="40.6" y="110.8">Pull UP rail:VCCIO5, VCC_1V8_S0</text>
<text x="40.6" y="113.2">Rate: TBD</text>
<text x="165.1" y="111">M2</text>
<text x="165.1" y="108.5">M1</text>
<text x="245.1" y="108.5">M2</text>
<text x="245.1" y="113.6">M0</text>
<text x="165.1" y="116.1">M0</text>
<text x="165.1" y="118.7">M1</text>
<text x="245.1" y="118.7">M2</text>
<text x="245.1" y="116.1">M1</text>
<text x="33" y="125">M0</text>
<text x="165.1" y="121.2">M2</text>
<text x="245.1" y="125">M0</text>
<text x="33" y="127.6">M1</text>
<text x="33" y="130.1">M2</text>
<text x="40.6" y="131.1">Pull UP rail:VCCIO6, VCC_3V3_S0</text>
<text x="64.8" y="127.3">Slave</text>
<text x="165.1" y="126.3">M0</text>
<text x="165.1" y="131.4">M2</text>
<text x="165.1" y="128.8">M1</text>
<text x="245.1" y="130.1">M2</text>
<text x="245.1" y="127.6">M1</text>
<text x="33" y="132.6">M3</text>
<text x="40.6" y="133.6">Rate: TBD</text>
<text x="245.1" y="137.7">M1</text>
<text x="245.1" y="135.2">M0</text>
<text x="64.8" y="142.5">Slave</text>
<text x="245.1" y="140.3">M2</text>
<text x="33" y="147.9">M1</text>
<text x="33" y="145.3">M0</text>
<text x="40.6" y="146.3">Pull UP rail:VCCIO4, VCC_3V3_S0</text>
<text x="40.6" y="148.8">Rate: TBD</text>
<text x="33" y="153">M3</text>
<text x="33" y="150.4">M2</text>
<text x="33" y="165.7">M0</text>
<text x="64.8" y="165.4">Slave</text>
<text x="33" y="173.3">M3</text>
<text x="33" y="168.2">M1</text>
<text x="33" y="170.7">M2</text>
<text x="40.6" y="169.2">Pull UP rail:VCCIO4, VCC_3V3_S0</text>
<text x="40.6" y="171.7">Rate: TBD</text>
<text x="33" y="186">M0</text>
<text x="166.4" y="180.6">M0</text>
<text x="166.4" y="184.4">M1</text>
<text x="33" y="188.5">M1</text>
<text x="33" y="191.1">M2</text>
<text x="33" y="193.6">M3</text>
<text x="40.6" y="203.5">Pull UP rail:VCCIO6, VCC_3V3_S0</text>
<text x="64.8" y="199.7">Slave</text>
<text x="40.6" y="206">Rate: TBD</text>
</g>
<g font-size="1.5" fill="#00f">
<text x="64.8" y="6.6">TP(Touch Panel)</text>
<text x="198.1" y="14.2">USB To UART IC</text>
<text x="198.1" y="15.7">for Debug</text>
<text x="64.8" y="19.3">PMIC RK806S-5</text>
<text x="276.9" y="24.4">CODEC</text>
<text x="276.9" y="26">ES8388</text>
<text x="64.8" y="34.6">HUBS311</text>
<text x="85.1" y="34.6">HYM8563TS</text>
<text x="276.9" y="32">WIFI/BT</text>
<text x="276.9" y="33.4">Module</text>
<text x="64.8" y="54.9">ES8388</text>
<text x="85.1" y="54.9">ES7202</text>
<text x="105.4" y="54.8">MicArray</text>
<text x="198.1" y="54.8">WIFI/BT Module</text>
<text x="276.9" y="59.9">VEDIO IN</text>
<text x="198.1" y="62.4">Reserved</text>
<text x="276.9" y="61.4">Connector</text>
<text x="64.8" y="82.8">CAM0, CAM4(Opt)</text>
<text x="276.9" y="95.5">ES7202 &amp;</text>
<text x="276.9" y="97">MicArray</text>
<text x="64.8" y="103.2">CAM1</text>
<text x="85.1" y="103.1">Reserved</text>
<text x="64.8" y="123.5">CAM2(Opt)</text>
<text x="64.8" y="138.7">ICM-42607-C</text>
<text x="64.8" y="161.6">CAM3</text>
<text x="64.8" y="195.8">HDMI TX</text>
</g>
<g font-size="1.5" fill="#f00">
<text x="71.1" y="10.4">Unknown</text>
<text x="171.4" y="15.5">PMUIO1</text>
<text x="171.4" y="12.9">Debug Port</text>
<text x="71.1" y="23.2">7bit: 0x23</text>
<text x="251.5" y="25.7">VCCIO2, 1.8V</text>
<text x="251.5" y="33.3">VCCIO3, 1.8V</text>
<text x="71.1" y="38.4">7bit: 0x4E</text>
<text x="91.4" y="38.4">7bit: 0x51</text>
<text x="171.4" y="53.6">BT UART</text>
<text x="71.1" y="58.7">7bit: 0x11</text>
<text x="91.4" y="58.7">7bit: 0x30</text>
<text x="111.8" y="58.6">Unknown</text>
<text x="171.4" y="56.2">VCCIO3, VCC_1V8_S3</text>
<text x="171.4" y="61.2">Reserved</text>
<text x="171.4" y="63.8">VCCIO1, VCCIO_SD_S0</text>
<text x="251.5" y="61.3">VCCIO6, 3.3V</text>
<text x="71.1" y="86.6">Unknown</text>
<text x="251.5" y="96.8">VCCIO2, 1.8V</text>
<text x="71.1" y="106.9">Unknown</text>
<text x="91.4" y="106.9">Unknown</text>
<text x="71.1" y="127.2">Unknown</text>
<text x="71.1" y="142.5">7bit: 0x68</text>
<text x="71.1" y="165.3">Unknown</text>
<text x="71.1" y="199.6">Unknown</text>
</g>
<g font-size="1.1">
<text x="271.8" y="194.1">Document Title</text>
<text x="251.5" y="200.5">Page Title</text>
<text x="271.8" y="200.5">PCB NO.</text>
<text x="250.2" y="208.1">Date:</text>
<text x="251.5" y="204.3">Page Size</text>
<text x="255.3" y="208">Monday, December 16, 2024</text>
<text x="259.1" y="204.3">Sch Designer</text>
<text x="271.8" y="204.3">Pcb Designer</text>
<text x="275.6" y="208.1">Sheet</text>
<text x="281.9" y="208">5</text>
<text x="284.5" y="204.3">Project Stage</text>
<text x="285.8" y="208.1">o f</text>
<text x="289.6" y="208">39</text>
</g>
<g font-size=".9">
<text x="30.7" y=".9">5</text>
<text x="89.5" y=".9">4</text>
<text x="148.4" y=".9">3</text>
<text x="207.3" y=".9">2</text>
<text x="266.2" y=".9">1</text>
<text x=".3" y="28">D</text>
<text x="296" y="28">D</text>
<text x=".3" y="79.8">C</text>
<text x="296" y="79.8">C</text>
<text x=".3" y="131.7">B</text>
<text x="296" y="131.7">B</text>
<text x=".3" y="183.5">A</text>
<text x="296" y="183.5">A</text>
<text x="30.7" y="209.6">5</text>
<text x="89.5" y="209.6">4</text>
<text x="148.4" y="209.6">3</text>
<text x="207.3" y="209.6">2</text>
<text x="266.2" y="209.6">1</text>
</g>
</svg>
